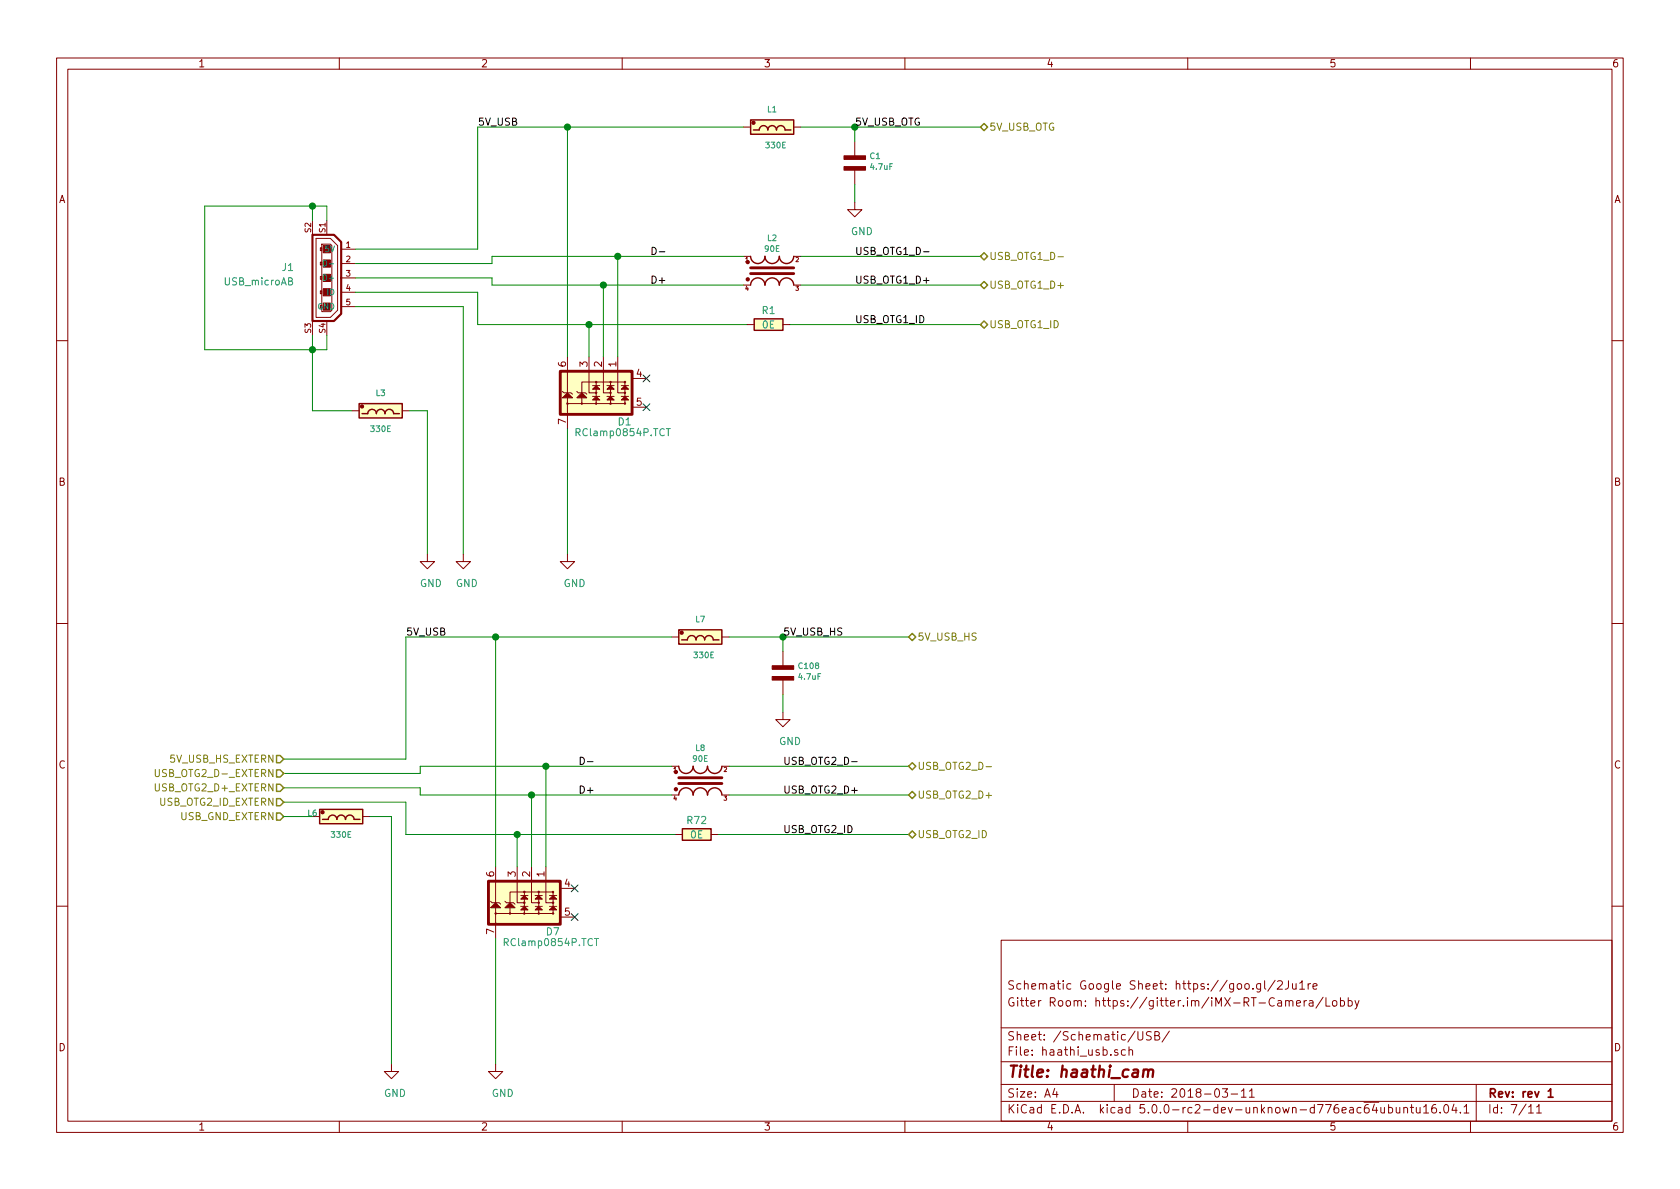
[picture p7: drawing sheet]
<svg xmlns="http://www.w3.org/2000/svg" width="297mm" height="210mm" viewBox="0 0 297 210" stroke-linecap="round" stroke-linejoin="round" font-family="sans-serif">
<g fill="none" stroke="#840000" stroke-width=".18">
<path d="M10 10.3h277v189.9h-277zM12 12.2h273v186.1h-273zM60 10.3v1.9M110 10.3v1.9M160 10.3v1.9M210 10.3v1.9M260 10.3v1.9M55.2 39v2.5M57.8 39v2.5M131.4 22.5h1.3M140.3 22.5h1.3M151.1 35.8v1.3h1.3l-1.3 1.2-1.2-1.2h1.2"/>
<path d="M151.1 25v2.6M151.1 30.1v2.5M55.2 56.8v2.5M55.9 42.2h2.5l1.3 1.2v11.5l-1.3 1.2h-2.5zM56.6 51.4h.3v.5h-.3zM56.6 48.9h.3v.5h-.3zM56.6 46.3h.3v.6h-.3zM56.6 43.8h.3v.5h-.3zM56.9 43.2h1.5l.3 .2v11.5l-.3 .2h-1.5zM57.8 56.8v2.5M60.3 44.1h2.6M60.3 46.6h2.6"/>
<path d="M60.3 49.1h2.6M60.3 51.7h2.6M60.3 54.2h2.6M131.4 45.3h1.3M131.4 50.4h1.3M132.1 57.4h1.2M138.4 57.4h1.3M140.3 45.3h1.3M140.3 50.4h1.3M10 60.2h2M62.2 72.6h1.3M71.1 72.6h1.3"/>
<path d="M99.4 69.2l.3 .3h.6M100.3 69.5h.7l.2 .2M100.3 70.4v1h2.6M100.3 63.1v6.4M100.3 71.4v4.4M102 69.2l.2 .3h.7M102.9 69.5h.6l.3 .2M102.9 70.4v1h2.5M104.1 63.1v6.4h1.3M104.8 70.1h1.2M104.8 68.2h1.2M105.4 67.6h-2.5v1.9"/>
<path d="M105.4 70.7v.7h5.1v-.7M105.4 68.2v-.6h5.1v.6M105.4 68.8v1.3M106.7 63.1v6.4h1.2M107.3 70.1h1.3M107.3 68.2h1.3M107.9 67.6v.6M107.9 68.8v1.3M107.9 70.7v.7M109.2 63.1v6.4h1.3M109.9 70.1h1.2M109.9 68.2h1.2"/>
<path d="M110.5 68.8v1.3M111.8 66.9h2.5M111.8 72h2.5M285 60.2h2M75.6 98v1.3h1.2l-1.2 1.3-1.3-1.3h1.3M81.9 98v1.3h1.3l-1.3 1.3-1.3-1.3h1.3M100.3 98v1.3h1.3l-1.3 1.3-1.2-1.3h1.2M10 110.3h2M118.7 112.6h1.3M127.6 112.6h1.3M138.4 115.2v2.5M285 110.3h2"/>
<path d="M118.7 135.5h1.3M127.6 135.5h1.3M138.4 126v1.2h1.3l-1.3 1.3-1.2-1.3h1.2M138.4 120.3v2.5M55.2 144.4h1.3M64.1 144.4h1.3M86.7 159.4l.3 .2h.6M87.6 159.6h.7l.2 .3M87.6 153.3v6.3M89.3 159.4l.2 .2h.7M90.2 159.6h.6l.3 .3M91.4 153.3v6.3h1.3"/>
<path d="M92.1 158.4h1.2M92.7 157.7h-2.5v1.9M92.7 158.4v-.7h5.1v.7M92.7 159v1.3M94 153.3v6.3h1.2M94.6 158.4h1.3M95.2 157.7v.7M95.2 159v1.3M96.5 153.3v6.3h1.3M97.2 158.4h1.2M97.8 159v1.3M99.1 157.1h2.5"/>
<path d="M118.7 140.6h1.3M119.4 147.6h1.2M125.7 147.6h1.3M127.6 140.6h1.3M10 160.2h2M87.6 160.5v1h2.6M87.6 161.5v4.5M90.2 160.5v1h2.5M92.1 160.3h1.2M92.7 160.9v.6h5.1v-.6M94.6 160.3h1.3M95.2 160.9v.6"/>
<path d="M97.2 160.3h1.2M99.1 162.2h2.5M177 166.3h108v32h-108zM222.9 173.9v1.3l-.3 .2h-.4M222.9 174l-.4-.1-.3 .3 .1 .6h.6M223.6 173.4v1.3l.2 .2M225.5 173.3l-1.3 2M225.9 173.6l.2-.2h.3l.3 .2v.3l-.9 1h.9M227.3 177.1l.2-.2 .4 .1v.9M227.3 176.9v1M227.8 173.4v1.1a.51 .51 0 0 1-.6 .4M227.9 177.1a.36 .36 0 0 1 .4-.2 .36 .36 0 0 1 .3 .2v.8"/>
<path d="M228.5 173.9l.1 .9 .4 .1 .2-.1M229.2 173.9v1M229.2 177.4l.7-.1v-.3l-.5-.1-.2 .2 .1 .7h.6M229.8 173.9l.4-.5v1.5M229.8 174.9h.9M230.6 176.9v1M231 176.9l-.4 .3M231.3 173.9v1M231.5 177h.6l.1 .9M231.7 173.9l-.4 .3M232.2 177.3l-.6 .1a.29 .29 0 0 0-.2 .2 .29 .29 0 0 0 .2 .3l.6-.1M232.2 174.4l.7-.1-.1-.3-.4-.1-.2 .2v.7h.6"/>
<path d="M233.9 176.3l-1.2 2M234.4 176.4v1.5h.8M235.7 177.1l.2-.2 .4 .2v.7l-.2 .1-.4-.1zM237 177l.4-.1 .3 .3-.1 .6h-.6M237 176.4v1.5M238.4 177l.4-.1 .3 .3-.1 .6-.2 .1-.4-.1M238.4 176.4v1.5M239.6 176.9l.3 1M240.3 176.9l-.5 1.4-.2 .1M285 160.2h2M60 198.3v1.9M69.2 188.2v1.3h1.3l-1.3 1.2-1.3-1.2h1.3"/>
<path d="M87.6 188.2v1.3h1.3l-1.3 1.2-1.2-1.2h1.2M110 198.3v1.9M160 198.3v1.9M177 194.8h108M177 191.8h108M177 187.8h108M177 181.8h108M186.5 192.5l-.4 1h1M186.8 193v1M197 191.8v3M197.6 185.7l-.3-.1-.2 .2v.2l.5 .2v.3h-.5M199 185.7l-.4-.1-.3 .3v.6l.3 .1 .4-.1"/>
<path d="M199.6 185.7l.2-.1 .4 .1 .1 .9M199.6 185.1v1.5M201.2 182.4v1.2l.3 .3h.3l.3-.3v-1.2M203.6 182.5l-.6-.1-.3 .3 .1 .4 .7 .3v.4l-.2 .1-.6-.1M204.2 183.1l.7-.1 .1-.3-.2-.2-.6-.1v1.5h.5l.4-.3a.41 .41 0 0 0-.4-.5M206.8 182.3l-1.3 2M210 198.3v1.9M216.1 192.5h.9l-.4 .6 .4 .1v.7l-.2 .1-.7-.1M217.7 193.5h1.1M219.5 193l.4-.5v1.5M219.5 194h.8M220.9 193l.4-.5v1.5"/>
<path d="M220.9 194h.9M242.4 194.9h1.4M243 195.2l-.4 1.1h1M243.4 195.8v1M244.1 195.8v.8a.37 .37 0 0 0 .7 .1M244.8 195.8v1M245.5 195.9l.4-.1 .3 .3v.6l-.3 .1-.4-.1M245.5 195.3v1.5M246.9 195.8v.9l.4 .1 .2-.1M247.5 195.8v1M248.2 196l.1-.1a.37 .37 0 0 1 .6 .1v.8M248.2 195.8v1"/>
<path d="M249.4 195.8h.5M249.6 195.3v1.3l.3 .2M250.4 195.8v.8a.39 .39 0 0 0 .7 .1M251.1 195.8v1M251.7 195.8l.4-.5v1.5M251.7 196.8h.9M253.8 195.3a.59 .59 0 0 0-.7 .7l.1 .7 .2 .1 .5-.1 .1-.5-.2-.2-.4-.1-.3 .3M254.6 196.7v.1M255.4 195.5l.2-.2a.81 .81 0 0 1 .6 .6 .81 .81 0 0 1-.3 .8l-.1 .1a.79 .79 0 0 1-.4-1.3zM257.1 195.2l-.4 1.1h.9M257.4 195.8v1M258.2 196.7v.1"/>
<path d="M258.9 195.8l.4-.5v1.5M258.9 196.8h.8M260 198.3v1.9M261 191.8v6.5M270.3 195.8l.4-.5v1.5M270.3 196.8h.8M271.7 195.8l.4-.5v1.5M271.7 196.8h.8"/>
<circle cx="100.3" cy="71.4" r=".13"/>
<circle cx="102.9" cy="71.4" r=".13"/>
<circle cx="105.4" cy="67.6" r=".13"/>
<circle cx="105.4" cy="69.5" r=".13"/>
<circle cx="105.4" cy="71.4" r=".13"/>
<circle cx="107.9" cy="71.4" r=".13"/>
<circle cx="107.9" cy="69.5" r=".13"/>
<circle cx="107.9" cy="67.6" r=".13"/>
<circle cx="110.5" cy="67.6" r=".13"/>
<circle cx="110.5" cy="69.5" r=".13"/>
<circle cx="110.5" cy="71.4" r=".13"/>
<circle cx="92.7" cy="157.7" r=".13"/>
<circle cx="92.7" cy="159.6" r=".13"/>
<circle cx="95.2" cy="159.6" r=".13"/>
<circle cx="95.2" cy="157.7" r=".13"/>
<circle cx="97.8" cy="159.6" r=".13"/>
<circle cx="97.8" cy="157.7" r=".13"/>
<circle cx="87.6" cy="161.5" r=".13"/>
<circle cx="90.2" cy="161.5" r=".13"/>
<circle cx="92.7" cy="161.5" r=".13"/>
<circle cx="95.2" cy="161.5" r=".13"/>
<circle cx="97.8" cy="161.5" r=".13"/>
</g>
<path d="M273.7 193l.5-.5v1.5M273.7 194h.9" fill="none" stroke="#840000" stroke-width=".3"/>
<path d="M202.2 189.3a.5 .5 0 0 1 .8 .1l-.1 1M202.2 189.1l-.1 1.3M203 189.4a.47 .47 0 0 1 .5-.3 .47 .47 0 0 1 .4 .3l-.1 1" fill="none" stroke="#840000" stroke-width=".41"/>
<g fill="#ffffc2" stroke="#ffffc2" stroke-width=".18">
<path d="M56.6 51.4h.3v.5h-.3z"/>
<path d="M56.6 48.9h.3v.5h-.3z"/>
<path d="M56.6 46.3h.3v.6h-.3z"/>
<path d="M56.6 43.8h.3v.5h-.3z"/>
<path d="M63.5 71.4h7.6v2.5h-7.6z"/>
<path d="M132.7 21.2h7.6v2.5h-7.6z"/>
<path d="M99.1 65.7h12.7v7.6h-12.7z"/>
<path d="M133.3 56.4h5.1v2h-5.1z"/>
<path d="M56.5 143.1h7.6v2.6h-7.6z"/>
<path d="M120 111.4h7.6v2.5h-7.6z"/>
<path d="M86.4 155.8h12.7v7.6h-12.7z"/>
<path d="M120.6 146.6h5.1v2h-5.1z"/>
</g>
<g fill="#840000" stroke="#840000" stroke-width=".18">
<path d="M57.1 51h1.3v1.3h-1.3z"/>
<path d="M57.1 46h1.3v1.2h-1.3z"/>
<path d="M149.2 27.6h3.8v.6h-3.8z"/>
<path d="M149.2 29.5h3.8v.6h-3.8z"/>
<path d="M99.4 70.4l.9-.9 .9 .9z"/>
<path d="M102 70.4l.9-.9 .9 .9z"/>
<path d="M104.8 70.7l.6-.6 .6 .6z"/>
<path d="M107.3 70.7l.6-.6 .7 .6z"/>
<path d="M109.9 70.7l.6-.6 .6 .6z"/>
<path d="M104.8 68.8l.6-.6 .6 .6z"/>
<path d="M107.3 68.8l.6-.6 .7 .6z"/>
<path d="M109.9 68.8l.6-.6 .6 .6z"/>
<path d="M136.5 117.7h3.8v.7h-3.8z"/>
<path d="M136.5 119.6h3.8v.7h-3.8z"/>
<path d="M86.7 160.5l.9-.9 .9 .9z"/>
<path d="M89.3 160.5l.9-.9 .9 .9z"/>
<path d="M92.1 160.9l.6-.6 .6 .6z"/>
<path d="M94.6 160.9l.6-.6 .7 .6z"/>
<path d="M97.2 160.9l.6-.6 .6 .6z"/>
<path d="M92.1 159l.6-.6 .6 .6z"/>
<path d="M94.6 159l.6-.6 .7 .6z"/>
<path d="M97.2 159l.6-.6 .6 .6z"/>
</g>
<path d="M55.2 41.5h3.9l1.2 1.3v12.7l-1.2 1.3h-3.9z" fill="none" stroke="#840000" stroke-width=".38"/>
<path d="M51 49.7h.6l.1-.2-.1-.3-.6-.1v1.3h.5l.2-.1v-.3l-.3-.3M57.2 46a.51 .51 0 0 1 .6 .6 .51 .51 0 0 1-.6 .5zM58.2 46.7h.8M117.8 75.8h.7M105.1 166h.7" fill="none" stroke="#008484" stroke-width=".18"/>
<g fill="none" stroke="#840000" stroke-width=".25">
<path d="M132.7 21.2h7.6v2.5h-7.6zM133.2 23h1a.76 .76 0 0 1 .8-.8 .76 .76 0 0 1 .8 .8 .76 .76 0 0 1 .7-.8 .76 .76 0 0 1 .8 .8 .76 .76 0 0 1 .7-.8 .76 .76 0 0 1 .8 .8h1M132.7 45.3a1.27 1.27 0 0 0 1.3 1.3 1.27 1.27 0 0 0 1.3-1.3 1.27 1.27 0 0 0 1.2 1.3 1.27 1.27 0 0 0 1.3-1.3 1.27 1.27 0 0 0 1.3 1.3 1.27 1.27 0 0 0 1.2-1.3M132.7 50.4a1.27 1.27 0 0 1 1.3-1.3 1.27 1.27 0 0 1 1.3 1.3 1.27 1.27 0 0 1 1.2-1.3 1.27 1.27 0 0 1 1.3 1.3 1.27 1.27 0 0 1 1.3-1.3 1.27 1.27 0 0 1 1.2 1.3M133.3 56.4h5.1v2h-5.1zM63.5 71.4h7.6v2.5h-7.6zM64 73.1h1a.76 .76 0 0 1 .8-.7 .76 .76 0 0 1 .7 .7 .76 .76 0 0 1 .8-.7 .76 .76 0 0 1 .8 .7 .76 .76 0 0 1 .7-.7 .76 .76 0 0 1 .8 .7h1M120 111.4h7.6v2.5h-7.6zM120.5 113.2h1a.76 .76 0 0 1 .8-.8 .76 .76 0 0 1 .8 .8 .76 .76 0 0 1 .7-.8 .76 .76 0 0 1 .8 .8 .76 .76 0 0 1 .7-.8 .76 .76 0 0 1 .8 .8h1M120 135.5a1.27 1.27 0 0 0 1.3 1.3 1.27 1.27 0 0 0 1.3-1.3 1.27 1.27 0 0 0 1.2 1.3 1.27 1.27 0 0 0 1.3-1.3 1.27 1.27 0 0 0 1.3 1.3 1.27 1.27 0 0 0 1.2-1.3M56.5 143.1h7.6v2.6h-7.6zM57 144.9h1a.76 .76 0 0 1 .8-.8 .76 .76 0 0 1 .8 .8 .76 .76 0 0 1 .7-.8 .76 .76 0 0 1 .8 .8 .76 .76 0 0 1 .7-.8 .76 .76 0 0 1 .8 .8h1"/>
<path d="M120 140.6a1.27 1.27 0 0 1 1.3-1.3 1.27 1.27 0 0 1 1.3 1.3 1.27 1.27 0 0 1 1.2-1.3 1.27 1.27 0 0 1 1.3 1.3 1.27 1.27 0 0 1 1.3-1.3 1.27 1.27 0 0 1 1.2 1.3M120.6 146.6h5.1v2h-5.1z"/>
</g>
<g fill="#840000" stroke="#840000" stroke-width=".25">
<circle cx="64" cy="71.9" r=".25"/>
<circle cx="133.2" cy="21.7" r=".25"/>
<circle cx="132.2" cy="49.4" r=".25"/>
<circle cx="57" cy="143.6" r=".25"/>
<circle cx="120.5" cy="111.9" r=".25"/>
<circle cx="119.5" cy="139.6" r=".25"/>
</g>
<path d="M132.7 48.4h7.6M132.7 47.4h7.6M99.1 65.7h12.7v7.6h-12.7zM120 138.6h7.6M120 137.5h7.6M86.4 155.8h12.7v7.6h-12.7z" fill="none" stroke="#840000" stroke-width=".51"/>
<g fill="none" stroke="#008400" stroke-width=".18">
<path d="M55.2 36.4v2.6M57.8 39v-2.6h-21.6v25.4h21.6v-2.5M100.3 22.5v40.6M131.4 22.5h-46.9v21.6h-21.6M141.6 22.5h31.8M151.1 22.5v2.5M151.1 32.6v3.2M55.2 59.3v13.3h7M62.9 49.1h24.1v1.3h44.4M62.9 51.7h21.6v5.7h47.6M62.9 54.2h19v43.8M104.1 57.4v5.7"/>
<path d="M106.7 50.4v12.7M109.2 45.3v17.8M131.4 45.3h-44.4v1.3h-24.1M139.7 57.4h33.7M141.6 45.3h31.8M141.6 50.4h31.8M72.4 72.6h3.2v25.4M100.3 75.8v22.2M87.6 112.6v40.7M118.7 112.6h-46.9v21.6h-21.6M128.9 112.6h31.8M138.4 112.6v2.6"/>
<path d="M50.2 139.3h24.1v1.3h44.4M96.5 135.5v17.8M118.7 135.5h-44.4v1.3h-24.1M128.9 135.5h31.8M138.4 122.8v3.2M50.2 141.9h21.6v5.7h47.6M50.2 144.4h5M65.4 144.4h3.8v43.8M91.4 147.6v5.7M94 140.6v12.7M127 147.6h33.7M128.9 140.6h31.8"/>
<path d="M87.6 166v22.2"/>
</g>
<g fill="#008400" stroke="#008400" stroke-width=".25">
<circle cx="100.3" cy="22.5" r=".51"/>
<circle cx="106.7" cy="50.4" r=".51"/>
<circle cx="109.2" cy="45.3" r=".51"/>
<circle cx="55.2" cy="61.8" r=".51"/>
<circle cx="55.2" cy="36.4" r=".51"/>
<circle cx="104.1" cy="57.4" r=".51"/>
<circle cx="87.6" cy="112.6" r=".51"/>
<circle cx="94" cy="140.6" r=".51"/>
<circle cx="96.5" cy="135.5" r=".51"/>
<circle cx="91.4" cy="147.6" r=".51"/>
</g>
<path d="M115.3 43.7a.64 .64 0 0 1 .7 .7 .64 .64 0 0 1-.7 .6zM116.6 44.5h1M163.3 44.5h1M102.6 133.9a.64 .64 0 0 1 .7 .6 .64 .64 0 0 1-.7 .7zM103.9 134.7h1M150.6 134.7h1" fill="none" stroke="#000" stroke-width=".18"/>
<g fill="none" stroke="#848400" stroke-width=".25">
<path d="M173.4 22.5l.6-.7 .6 .7-.6 .6zM173.4 45.3l.6-.6 .6 .6-.6 .7zM173.4 50.4l.6-.6 .6 .6-.6 .6zM173.4 57.4l.6-.6 .6 .6-.6 .6zM160.7 112.6l.6-.6 .6 .6-.6 .7zM48.9 133.6h.6l.7 .6-.7 .7h-.6zM48.9 136.1h.6l.7 .7-.7 .6h-.6zM48.9 138.7h.6l.7 .6-.7 .6h-.6zM160.7 135.5l.6-.6 .6 .6-.6 .6zM48.9 141.2h.6l.7 .7-.7 .6h-.6zM48.9 143.8h.6l.7 .6-.7 .6h-.6zM160.7 140.6l.6-.7 .6 .7-.6 .6z"/>
<path d="M160.7 147.6l.6-.7 .6 .7-.6 .6z"/>
</g>
<path d="M187 45.4h1M27.5 136.1v1l.2 .2h.2l.3-.2v-1M174.3 135.6h1" fill="none" stroke="#848400" stroke-width=".18"/>
<path d="M113.7 66.3l1.2 1.2M113.7 71.4l1.2 1.2M114.9 66.3l-1.2 1.2M114.9 71.4l-1.2 1.2M101 156.5l1.2 1.2M102.2 156.5l-1.2 1.2M101 161.6l1.2 1.2M102.2 161.6l-1.2 1.2" fill="none" stroke="#000084" stroke-width=".18"/>
<text font-size="2.8" fill="#840000" x="178" y="190.5">Title: haathi_cam</text>
<g font-size="2.1" fill="#840000">
<text x="178" y="178">Gitter Room: https://gitter.im/iMX-RT-Camera/Lobby</text>
<text x="178" y="175">Schematic Google Sheet: https://goo.gl/2Ju1re</text>
<text x="178" y="184">Sheet: /Schematic/USB/</text>
<text x="178" y="186.7">File: haathi_usb.sch</text>
<text x="178" y="196.9">KiCad E.D.A. kicad 5.0.0-rc2-dev-unknown-d776eac64ubuntu16.04.1</text>
<text x="178" y="194.1">Size: A4</text>
<text x="200" y="194.1">Date: 2018-03-11</text>
<text x="263" y="194.1">Rev: rev 1</text>
<text x="263" y="196.9">Id: 7/11</text>
</g>
<g font-size="1.8" fill="#840000">
<text x="35" y="11.9">1</text>
<text x="85" y="11.9">2</text>
<text x="135" y="11.9">3</text>
<text x="185" y="11.9">4</text>
<text x="235" y="11.9">5</text>
<text x="285" y="11.9">6</text>
<text x="10.4" y="35.9">A</text>
<text x="285.4" y="35.9">A</text>
<text x="100.1" y="64.9" transform="rotate(-90 100.1 64.9)">6</text>
<text x="103.9" y="64.9" transform="rotate(-90 103.9 64.9)">3</text>
<text x="106.4" y="64.9" transform="rotate(-90 106.4 64.9)">2</text>
<text x="109" y="64.9" transform="rotate(-90 109 64.9)">1</text>
<text x="112.5" y="66.7">4</text>
<text x="112.5" y="71.7">5</text>
<text x="100.1" y="75" transform="rotate(-90 100.1 75)">7</text>
<text x="10.4" y="85.9">B</text>
<text x="285.4" y="85.9">B</text>
<text x="10.4" y="135.9">C</text>
<text x="285.4" y="135.9">C</text>
<text x="87.4" y="155" transform="rotate(-90 87.4 155)">6</text>
<text x="91.2" y="155" transform="rotate(-90 91.2 155)">3</text>
<text x="93.7" y="155" transform="rotate(-90 93.7 155)">2</text>
<text x="96.3" y="155" transform="rotate(-90 96.3 155)">1</text>
<text x="99.8" y="156.8">4</text>
<text x="99.8" y="161.9">5</text>
<text x="87.4" y="165.2" transform="rotate(-90 87.4 165.2)">7</text>
<text x="10.4" y="185.9">D</text>
<text x="285.4" y="185.9">D</text>
<text x="35" y="199.9">1</text>
<text x="85" y="199.9">2</text>
<text x="135" y="199.9">3</text>
<text x="185" y="199.9">4</text>
<text x="235" y="199.9">5</text>
<text x="285" y="199.9">6</text>
</g>
<g font-size="1.8">
<text x="84.5" y="22.2">5V_USB</text>
<text x="151.1" y="22.2">5V_USB_OTG</text>
<text x="151.1" y="45.1">USB_OTG1_D-</text>
<text x="114.9" y="50.2">D+</text>
<text x="151.1" y="50.2">USB_OTG1_D+</text>
<text x="151.1" y="57.1">USB_OTG1_ID</text>
<text x="71.8" y="112.4">5V_USB</text>
<text x="138.4" y="112.4">5V_USB_HS</text>
<text x="138.4" y="135.2">USB_OTG2_D-</text>
<text x="102.2" y="140.3">D+</text>
<text x="138.4" y="140.3">USB_OTG2_D+</text>
<text x="138.4" y="147.3">USB_OTG2_ID</text>
</g>
<g font-size="1.8" fill="#848400">
<text x="174.9" y="23.1">5V_USB_OTG</text>
<text x="174.9" y="46">USB_OTG1_D-</text>
<text x="174.9" y="51">USB_OTG1_D+</text>
<text x="174.9" y="58">USB_OTG1_ID</text>
<text x="162.2" y="113.3">5V_USB_HS</text>
<text x="28.1" y="137.4">USB_OTG2_D-_EXTERN</text>
<text x="30.1" y="134.9">5V_USB_HS_EXTERN</text>
<text x="162.2" y="136.1">USB_OTG2_D-</text>
<text x="27.7" y="139.9">USB_OTG2_D+_EXTERN</text>
<text x="28.2" y="142.5">USB_OTG2_ID_EXTERN</text>
<text x="162.2" y="141.2">USB_OTG2_D+</text>
<text x="31.8" y="145">USB_GND_EXTERN</text>
<text x="162.2" y="148.2">USB_OTG2_ID</text>
</g>
<g font-size="1.8" fill="#008484">
<text x="150.4" y="41.6">GND</text>
<text x="49.9" y="47.9">J1</text>
<text x="39.7" y="50.5">USB_microAB</text>
<text x="134.8" y="55.5">R1</text>
<text x="134.8" y="58.1">0E</text>
<text x="102.3" y="77.1">RClamp0854P.TCT</text>
<text x="109.3" y="75.2">D1</text>
<text x="74.2" y="103.8">GND</text>
<text x="80.6" y="103.8">GND</text>
<text x="99.6" y="103.8">GND</text>
<text x="137.7" y="131.7">GND</text>
<text x="121.6" y="145.7">R72</text>
<text x="122.1" y="148.3">0E</text>
<text x="89.6" y="167.3">RClamp0854P.TCT</text>
<text x="96.6" y="165.4">D7</text>
<text x="67.9" y="194">GND</text>
<text x="86.9" y="194">GND</text>
</g>
<g font-size="1.4" fill="#008484">
<text x="135.7" y="19.9">L1</text>
<text x="135.5" y="26.2">330E</text>
<text x="153.8" y="28.1">C1</text>
<text x="154" y="30">4.7uF</text>
<text x="57.6" y="44.6">5V</text>
<text x="135.3" y="44.5">90E</text>
<text x="135.7" y="42.6">L2</text>
<text x="57.5" y="49.7">D+</text>
<text x="57.9" y="52.2">ID</text>
<text x="56.2" y="54.7">GND</text>
<text x="66.5" y="70">L3</text>
<text x="65.7" y="76.4">330E</text>
<text x="123" y="110">L7</text>
<text x="122.8" y="116.4">330E</text>
<text x="141.3" y="118.3">C108</text>
<text x="141.3" y="120.2">4.7uF</text>
<text x="122.6" y="134.7">90E</text>
<text x="123" y="132.8">L8</text>
<text x="54.4" y="144.3">L6</text>
<text x="58.7" y="148.1">330E</text>
</g>
<g font-size="1.4" fill="#840000">
<text x="55" y="41.1" transform="rotate(-90 55 41.1)">S2</text>
<text x="57.5" y="41.1" transform="rotate(-90 57.5 41.1)">S1</text>
<text x="61.2" y="43.8">1</text>
<text x="61.2" y="46.3">2</text>
<text x="61.2" y="48.9">3</text>
<text x="61.2" y="51.4">4</text>
<text x="61.2" y="54">5</text>
<text x="55" y="58.9" transform="rotate(-90 55 58.9)">S3</text>
<text x="57.5" y="58.9" transform="rotate(-90 57.5 58.9)">S4</text>
</g>
<g font-size="1.1" fill="#840000">
<text x="131.8" y="46.3">1</text>
<text x="140.7" y="46.3">2</text>
<text x="131.8" y="51.4">4</text>
<text x="140.7" y="51.4">3</text>
<text x="119.1" y="136.5">1</text>
<text x="128" y="136.5">2</text>
<text x="119.1" y="141.6">4</text>
<text x="128" y="141.6">3</text>
</g>
</svg>
